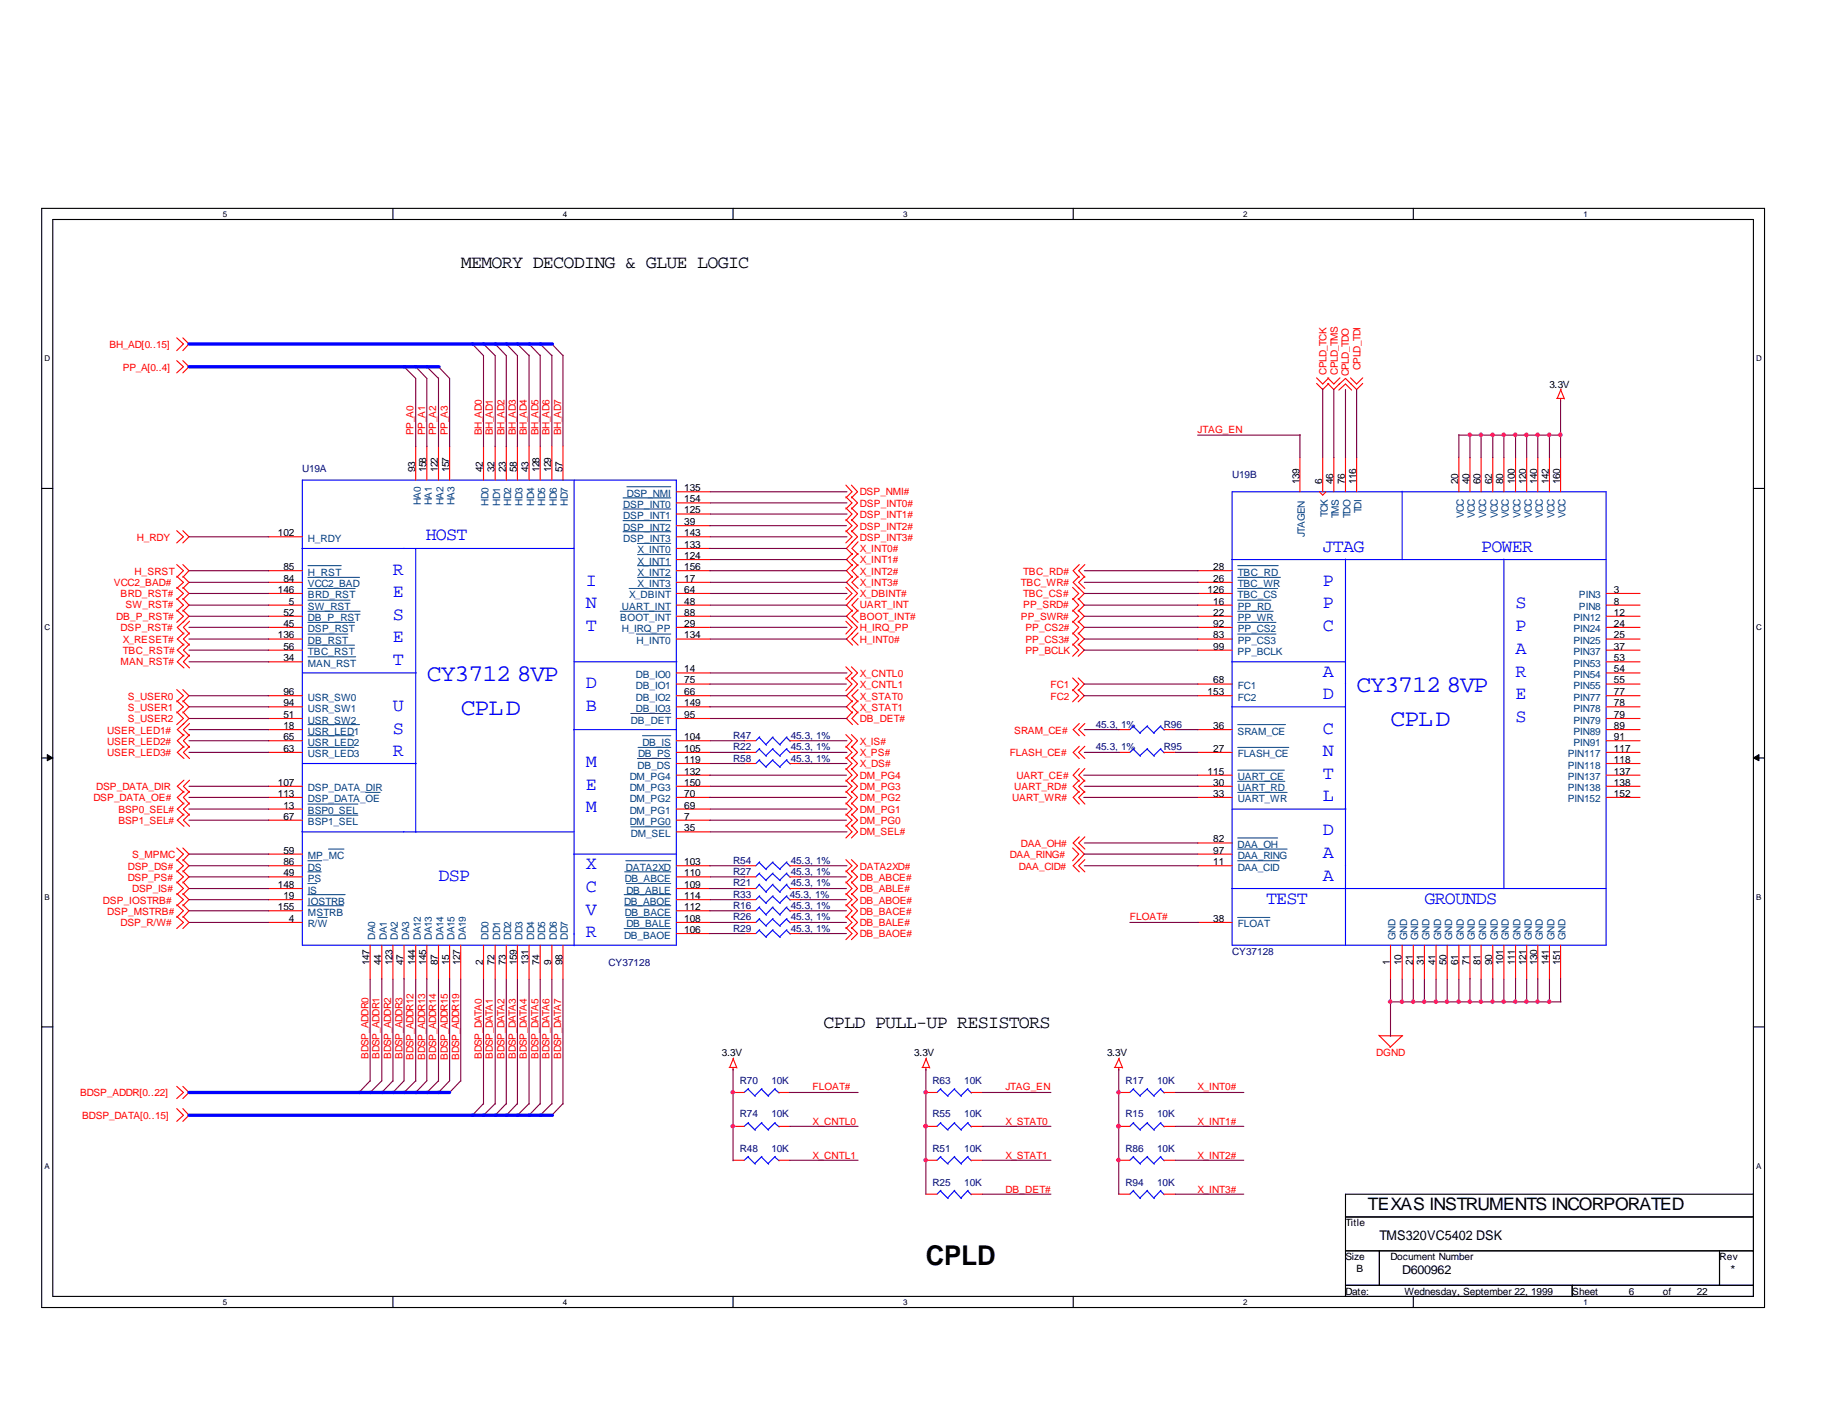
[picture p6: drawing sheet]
<svg xmlns="http://www.w3.org/2000/svg" width="279mm" height="216mm" viewBox="0 0 279 216" stroke-linecap="round" stroke-linejoin="round" font-family="sans-serif">
<g fill="none" stroke="#000" stroke-width=".17">
<path d="M6.3 31.8h262.5v167.4h-262.5zM8 33.4h259.1v164.1h-259.1zM59.9 31.8v1.6M111.7 31.8v1.6M163.5 31.8v1.6M215.3 31.8v1.6M6.3 74.4h1.7M267.1 74.4h1.7M6.3 115.5h1.7M267.1 115.5h1.7M6.3 156.5h1.7M267.1 156.5h1.7"/>
<path d="M59.9 197.5v1.7M111.7 197.5v1.7M163.5 197.5v1.7M205 185.4h62.1M205 190.6h62.1M205 195.8h62.1M210.1 190.6v5.2M215.3 197.5v1.7M239.5 195.8v1.7M262 190.6v5.2M267.1 181.9h-62.1v15.6"/>
</g>
<g fill="#000" stroke="#000" stroke-width=".15">
<path d="M7.2 115l.8 .5-.8 .4z" fill-rule="evenodd"/>
<path d="M267.1 115.5l.9-.5v.9z" fill-rule="evenodd"/>
</g>
<g fill="none" stroke="#f00" stroke-width=".17">
<path d="M26.9 54.9l1 1-1 .9M26.9 51.5l1 .9-1 1M27.9 54.9l.9 1-.9 .9M27.9 51.5l.9 .9-.9 1M200.6 58.4l.9 1 .9-1M200.6 57.6l.9 .9 .9-.9M202.3 58.4l.9 1 .9-1M202.3 57.6l.9 .9 .9-.9M204 59.4l1-.9 .9 .9M205.7 57.6l1 .9 .9-.9M207.6 58.4l-.9 1-1.7-1.7-1 .9M237.7 59.4l.6 1.4"/>
<path d="M237.8 59.3l-.6 1.4M63.3 68v5.2M65 68v5.2M66.8 68v5.2M68.5 68v5.2M73.7 68v5.2M75.4 68v5.2M77.1 68v5.2M78.8 68v5.2M80.6 68v5.2M82.3 68v5.2M84.1 68v5.2"/>
<path d="M85.8 68v5.2M103 74.9h5.2M103 76.6h5.2M103 78.3h5.2M128.9 79.2l.9 .9-.9 .9M128.9 77.4l.9 .9-.9 1M128.9 75.7l.9 .9-.9 1M128.9 73.9l.9 1-.9 1M129.7 79.2l.9 .9-.9 .9M129.7 77.4l.9 .9-.9 1M129.7 75.7l.9 .9-.9 1M129.7 73.9l.9 1-.9 1"/>
<path d="M198 69.7v5.2M201 74.9l.5 .5 .5-.5M201.5 69.7v5.2M203.2 69.7v5.2M205 69.7v5.2M206.7 69.7v5.2M222.2 69.7v5.2M223.9 69.7v5.2M225.6 69.7v5.2M227.4 69.7v5.2M229.1 69.7v5.2M230.9 69.7v5.2"/>
<path d="M232.6 69.7v5.2M234.3 69.7v5.2M236.1 69.7v5.2M237.2 60.7h1.1M237.7 60.7v.4M237.7 69.7v5.2M26.9 91.2l1 1-1 .9M26.9 86l1 1-1 1M26.9 80.9l1 .9-1 .9M26.9 87.8l1 .9-1 1M26.9 93l1 .9-1 .9M26.9 89.5l1 .9-1 1"/>
<path d="M27.9 91.2l.9 1-.9 .9M27.9 86l.9 1-.9 1M27.9 80.9l.9 .9-.9 .9M27.9 87.8l.9 .9-.9 1M27.9 93l.9 .9-.9 .9M27.9 89.5l.9 .9-.9 1M28 96.4l-1 1 1 .9M28 98.1l-1 1 1 .9M28 94.7l-1 .9 1 1M28 99.8l-1 1 1 1M28.9 96.4l-1 1 1 .9M28.9 98.1l-1 1 1 .9"/>
<path d="M28.9 94.7l-1 .9 1 1M28.9 99.8l-1 1 1 1M40.9 81.8h5.2M40.9 88.7h5.2M40.9 92.2h5.2M40.9 93.9h5.2M40.9 95.6h5.2M40.9 97.4h5.2M40.9 87h5.2M40.9 90.4h5.2M40.9 99.1h5.2M103 80.1h5.2"/>
<path d="M103 81.8h5.2M103 83.6h5.2M103 88.7h5.2M103 85.3h5.2M103 92.2h5.2M103 93.9h5.2M103 95.6h5.2M103 97.4h5.2M103 87h5.2M103 90.4h5.2M128.9 80.9l.9 .9-.9 .9M128.9 94.7l.9 .9-.9 1"/>
<path d="M128.9 89.5l.9 .9-.9 1M129.7 80.9l.9 .9-.9 .9M129.9 84.3l-1 1 1 .9M129.9 96.4l-1 1 1 .9M129.9 87.8l-1 .9 1.7 1.7-.9 1M129.9 93l-1 .9 1.7 1.7-.9 1M129.9 86l-1 1 1 1M129.9 91.2l-1 1 1 .9M129.9 82.5l-1 1.1 1 .9M130.7 84.3l-.9 1 .9 .9M130.7 96.4l-.9 1 .9 .9M130.7 87.8l-.9 .9 .9 1"/>
<path d="M130.7 86l-.9 1 .9 1M130.7 93l-.9 .9 .9 .9M130.7 91.2l-.9 1 .9 .9M130.7 82.5l-.9 1.1 .9 .9M163.4 93l.9 .9-.9 .9M163.4 96.4l.9 1-.9 .9M163.4 94.7l.9 .9-.9 1M163.4 89.5l.9 .9-.9 1M163.4 91.2l.9 1-.9 .9M163.4 98.1l.9 1-.9 .9M164.3 93l.9 .9-.9 .9M164.3 96.4l.9 1-.9 .9"/>
<path d="M164.3 94.7l.9 .9-.9 1M164.3 91.2l.9 1-.9 .9M164.3 98.1l.9 1-.9 .9M164.4 87.8l-.9 .9 1.7 1.7-.9 1M164.4 86l-.9 1 .9 1M165.3 87.8l-1 .9 1 1M165.3 86l-1 1 1 1M182.5 88.7h5.2M182.5 92.2h5.2M182.5 93.9h5.2M182.5 95.6h5.2M182.5 97.4h5.2"/>
<path d="M182.5 87h5.2M182.5 90.4h5.2M182.5 99.1h5.2M244.7 92.2h5.2M244.7 93.9h5.2M244.7 95.6h5.2M244.7 97.4h5.2M244.7 90.4h5.2M244.7 99.1h5.2M26.9 108.5l1 1-1 .9M26.9 106.8l1 .9-1 .9M26.9 105.1l1 .9-1 .9"/>
<path d="M27.9 108.5l.9 1-.9 .9M27.9 106.8l.9 .9-.9 .9M27.9 105.1l.9 .9-.9 .9M28 111.9l-1 1 1 1M28 118.9l-1 .9 1 .9M28 113.7l-1 .9 1 1M28 110.2l-1 1 1 .9M28.9 111.9l-1 1 1 1M28.9 118.9l-1 .9 1 .9M28.9 113.7l-1 .9 1 1M28.9 110.2l-1 1 1 .9M40.9 106h5.2"/>
<path d="M40.9 107.7h5.2M40.9 109.5h5.2M40.9 112.9h5.2M40.9 114.6h5.2M40.9 119.8h5.2M40.9 100.8h5.2M40.9 111.2h5.2M103 102.5h5.2M103 104.2h5.2M103 106h5.2M103 107.7h5.2M103 109.5h5.2"/>
<path d="M103 112.9h5.2M103 114.6h5.2M103 116.3h5.2M103 119.8h5.2M103 118.1h5.2M113.4 112.9h1.7M113.4 114.6h1.7M113.4 116.3h1.7M120.3 112.9h1.7M120.3 114.6h1.7M120.3 116.3h1.7M128.9 115.4l.9 .9-.9 1"/>
<path d="M128.9 101.6l.9 .9-.9 1M128.9 103.3l.9 .9-.9 1M128.9 111.9l.9 1-.9 1M128.9 118.9l.9 .9-.9 .9M128.9 113.7l.9 .9-.9 1M128.9 117.1l.9 1-.9 .9M129.7 118.9l.9 .9-.9 .9M129.7 115.4l.9 .9-.9 1M129.7 101.6l.9 .9-.9 1M129.7 103.3l.9 .9-.9 1M129.7 111.9l.9 1-.9 1M129.7 113.7l.9 .9-.9 1"/>
<path d="M129.7 117.1l.9 1-.9 .9M129.9 105.1l-1 .9 1 .9M129.9 108.5l-1 1 1 .9M129.9 106.8l-1 .9 1 .9M130.7 105.1l-.9 .9 .9 .9M130.7 108.5l-.9 1 .9 .9M130.7 106.8l-.9 .9 .9 .9M163.4 103.3l.9 .9-.9 1M163.4 105.1l.9 .9-.9 .9M164.3 103.3l.9 .9-.9 1M164.3 105.1l.9 .9-.9 .9M164.4 117.1l-.9 1 .9 .9"/>
<path d="M164.4 118.9l-.9 .9 .9 .9M164.4 113.7l-.9 .9 .9 1M164.4 110.2l-.9 1 .9 .9M165.3 117.1l-1 1 1 .9M165.3 118.9l-1 .9 1 .9M165.3 113.7l-1 .9 1 1M165.3 110.2l-1 1 1 .9M170.4 114.6h1.7M170.4 111.2h1.7M177.3 114.6h1.8M177.3 111.2h1.8M182.5 104.2h5.2"/>
<path d="M182.5 106h5.2M182.5 114.6h5.2M182.5 119.8h5.2M182.5 111.2h5.2M182.5 118.1h5.2M244.7 102.5h5.2M244.7 104.2h5.2M244.7 106h5.2M244.7 107.7h5.2M244.7 109.5h5.2M244.7 112.9h5.2M244.7 114.6h5.2"/>
<path d="M244.7 116.3h5.2M244.7 119.8h5.2M244.7 100.8h5.2M244.7 111.2h5.2M244.7 118.1h5.2M26.9 136.1l1 1-1 .9M26.9 132.7l1 .9-1 .9M26.9 134.4l1 1-1 .9M26.9 129.2l1 .9-1 1M26.9 137.8l1 1-1 1M26.9 139.6l1 .9-1 1M26.9 131l1 .9-1 .9"/>
<path d="M27.9 136.1l.9 1-.9 .9M27.9 132.7l.9 .9-.9 .9M27.9 134.4l.9 1-.9 .9M27.9 129.2l.9 .9-.9 1M27.9 137.8l.9 1-.9 1M27.9 139.6l.9 .9-.9 1M27.9 131l.9 .9-.9 .9M28 120.6l-1 .9 1 1M28 124l-1 1 1 .9M28 122.3l-1 1 1 .9M28.9 120.6l-1 .9 1 1M28.9 124l-1 1 1 .9"/>
<path d="M28.9 122.3l-1 1 1 .9M40.9 121.5h5.2M40.9 123.3h5.2M40.9 125h5.2M40.9 131.9h5.2M40.9 133.6h5.2M40.9 135.4h5.2M40.9 137.1h5.2M40.9 138.8h5.2M40.9 130.1h5.2M103 121.5h5.2M103 123.3h5.2"/>
<path d="M103 125h5.2M103 126.7h5.2M103 131.9h5.2M103 133.6h5.2M103 135.4h5.2M103 137.1h5.2M103 138.8h5.2M113.4 131.9h1.7M113.4 133.6h1.7M113.4 135.4h1.7M113.4 137.1h1.7M113.4 138.8h1.7"/>
<path d="M120.3 131.9h1.7M120.3 133.6h1.7M120.3 135.4h1.7M120.3 137.1h1.7M120.3 138.8h1.7M128.9 131l.9 .9-.9 .9M128.9 124l.9 1-.9 .9M128.9 139.6l.9 .9-.9 1M128.9 125.7l.9 1-.9 1M128.9 137.8l.9 1-.9 1M128.9 122.3l.9 1-.9 .9M128.9 132.7l.9 .9-.9 .9"/>
<path d="M128.9 120.6l.9 .9-.9 1M128.9 134.4l.9 1-.9 .9M128.9 136.1l.9 1-.9 .9M129.7 131l.9 .9-.9 .9M129.7 124l.9 1-.9 .9M129.7 139.6l.9 .9-.9 1M129.7 125.7l.9 1-.9 1M129.7 137.8l.9 1-.9 1M129.7 122.3l.9 1-.9 .9M129.7 132.7l.9 .9-.9 .9M129.7 120.6l.9 .9-.9 1M129.7 134.4l.9 1-.9 .9"/>
<path d="M129.7 136.1l.9 1-.9 .9M163.4 129.2l.9 .9-.9 1M164.4 127.5l-.9 .9 1.7 1.7-.9 1M164.4 131l-.9 .9 .9 .9M164.4 120.6l-.9 .9 .9 1M165.3 127.5l-1 .9 1 1M165.3 131l-1 .9 1 .9M165.3 120.6l-1 .9 1 1M182.5 121.5h5.2M182.5 131.9h5.2M182.5 130.1h5.2M182.5 128.4h5.2"/>
<path d="M244.7 121.5h5.2M40.9 140.5h5.2M56.4 144v5.2M58.2 144v5.2M59.9 144v5.2M61.6 144v5.2M63.3 144v5.2M65 144v5.2M66.8 144v5.2M68.5 144v5.2M70.2 144v5.2M73.7 144v5.2"/>
<path d="M75.4 144v5.2M77.1 144v5.2M78.8 144v5.2M80.6 144v5.2M82.3 144v5.2M84.1 144v5.2M85.8 144v5.2M103 140.5h5.2M103 142.2h5.2M113.4 140.5h1.7M113.4 142.2h1.7M120.3 140.5h1.7"/>
<path d="M120.3 142.2h1.7M128.9 141.3l.9 .9-.9 1M129.7 141.3l.9 .9-.9 1M182.5 140.5h5.2M210.1 157.7l1.7 1.8M210.1 157.8h3.6M211.8 144v5.2M213.6 157.8l-1.8 1.8M213.6 144v5.2M215.3 144v5.2M217 144v5.2M218.8 144v5.2"/>
<path d="M220.5 144v5.2M222.2 144v5.2M223.9 144v5.2M225.6 144v5.2M227.4 144v5.2M229.1 144v5.2M230.9 144v5.2M232.6 144v5.2M234.3 144v5.2M236.1 144v5.2M237.7 144v5.2M26.9 165.5l1 1-1 .9"/>
<path d="M26.9 168.9l1 1-1 1M27.9 165.5l.9 1-.9 .9M27.9 168.9l.9 1-.9 1M111.1 162.6h1.1M111.7 162.6v.5M111.7 161.3l.6 1.4M111.7 166.5h1.7M111.7 171.6h1.7M111.7 176.8h1.7M111.8 161.2l-.6 1.4M118.6 166.5h1.7M118.6 171.6h1.7"/>
<path d="M118.6 176.8h1.7M140.5 162.6h1.1M141.1 162.6v.5M141.1 161.3l.5 1.4M141.1 166.5h1.6M141.1 171.6h1.6M141.1 176.8h1.6M141.1 161.2l-.6 1.4M147.9 166.5h1.8M147.9 171.6h1.8M147.9 176.8h1.8M169.8 162.6h1.1"/>
<path d="M170.4 162.6v.5M170.4 161.3l.6 1.4M170.4 166.5h1.7M170.4 171.6h1.7M170.4 176.8h1.7M170.5 161.2l-.7 1.4M177.3 166.5h1.8M177.3 171.6h1.8M177.3 176.8h1.8M141.1 181.9h1.6M147.9 181.9h1.8M170.4 181.9h1.7"/>
<path d="M177.3 181.9h1.8"/>
</g>
<g fill="none" stroke="#00f" stroke-width=".17">
<path d="M46.1 73.2h56.9v70.8h-56.9zM87.5 73.2v70.9M187.7 74.9h57v69.1h-57zM213.6 74.8v10.5M46 83.6h41.5M63.3 83.6v43.2M187.6 85.3h57.1M205 85.2v58.8M229.1 85.2v50.2M46.1 102.5h17.3M46.1 116.3h17.3M87.4 111.2h15.6"/>
<path d="M87.5 100.8h15.6M115.7 112.4l1.1 1.1M115.7 114.1l1.1 1.1M115.7 115.8l1.1 1.1M115.7 112.3l-.6 .6M115.7 114l-.6 .6M115.7 115.7l-.6 .6M117.7 112.4l1.2 1.1M117.7 114.1l1.2 1.1M117.7 115.8l1.2 1.1M117.8 112.3l-1.1 1.2M117.8 114l-1.1 1.1"/>
<path d="M117.8 115.7l-1.1 1.1M119.8 112.4l.6 .5M119.8 114.1l.6 .6M119.8 115.8l.6 .6M119.9 112.3l-1.1 1.2M119.9 114l-1.1 1.1M119.9 115.7l-1.1 1.1M172.6 110.7l1.1 1.1M172.6 114.1l1.1 1.1M172.7 110.6l-.6 .6M172.7 114l-.6 .6M174.8 110.7l1.1 1.1"/>
<path d="M174.8 114.1l1.1 1.1M174.8 110.6l-1.1 1.1M174.8 114l-1.1 1.1M176.8 110.7l.6 .6M176.8 114.1l.6 .6M176.9 110.6l-1.1 1.1M176.9 114l-1.1 1.1M187.6 100.8h17.4M187.6 107.7h17.4M46 126.7h41.5M87.4 130.1h15.6M115.7 131.4l1.1 1.1"/>
<path d="M115.7 134.8l1.1 1.2M115.7 136.6l1.1 1.1M115.7 133.1l1.1 1.1M115.7 138.3l1.1 1.1M115.7 131.3l-.6 .6M115.7 134.7l-.6 .7M115.7 136.5l-.6 .6M115.7 133l-.6 .6M115.7 138.2l-.6 .6M115.7 140l-.6 .5M117.7 131.4l1.2 1.1M117.7 134.8l1.2 1.2"/>
<path d="M117.7 136.6l1.2 1.1M117.7 133.1l1.2 1.1M117.7 138.3l1.2 1.1M117.8 131.3l-1.1 1.1M117.8 134.7l-1.1 1.2M117.8 136.5l-1.1 1.1M117.8 133l-1.1 1.1M117.8 138.2l-1.1 1.2M117.8 140l-1.1 1.1M119.8 131.4l.6 .6M119.8 134.8l.6 .7M119.8 136.6l.6 .6"/>
<path d="M119.8 133.1l.6 .6M119.8 138.3l.6 .6M119.9 131.3l-1.1 1.1M119.9 134.7l-1.1 1.2M119.9 136.5l-1.1 1.1M119.9 133l-1.1 1.1M119.9 138.2l-1.1 1.2M119.9 140l-1.1 1.1M187.6 135.4h57.1M187.7 123.3h17.4M115.7 140l1.1 1.1M115.7 141.7l1.1 1.1"/>
<path d="M115.7 141.6l-.6 .6M117.7 140l1.2 1.1M117.7 141.7l1.2 1.1M117.8 141.6l-1.1 1.1M119.8 140l.6 .6M119.8 141.7l.6 .6M119.9 141.6l-1.1 1.1M114 165.9l1.1 1.1M114 176.3l1.1 1.1M114 171.1l1.1 1.1M114 165.9l-.6 .6M114 176.2l-.6 .6"/>
<path d="M114 171l-.6 .6M116 165.9l1.1 1.1M116 176.3l1.1 1.1M116 171.1l1.1 1.1M116.1 165.9l-1.1 1.1M116.1 176.2l-1.1 1.1M116.1 171l-1.1 1.1M118 165.9l.7 .6M118 176.3l.7 .6M118 171.1l.7 .6M118.1 165.9l-1.1 1.1M118.1 176.2l-1.1 1.1"/>
<path d="M118.1 171l-1.1 1.1M143.3 176.3l1.1 1.1M143.3 171.1l1.1 1.1M143.3 165.9l1.1 1.1M143.3 176.2l-.6 .6M143.3 171l-.6 .6M143.3 165.9l-.6 .6M145.4 176.3l1.1 1.1M145.4 171.1l1.1 1.1M145.4 165.9l1.1 1.1M145.5 176.2l-1.1 1.1M145.5 171l-1.1 1.1"/>
<path d="M145.5 165.9l-1.1 1.1M147.4 176.3l.6 .6M147.4 171.1l.6 .6M147.4 165.9l.6 .6M147.5 176.2l-1.1 1.1M147.5 171l-1.1 1.1M147.5 165.9l-1.1 1.1M172.6 165.9l1.1 1.1M172.6 171.1l1.1 1.1M172.6 176.3l1.1 1.1M172.7 165.9l-.6 .6M172.7 171l-.6 .6"/>
<path d="M172.7 176.2l-.6 .6M174.8 165.9l1.1 1.1M174.8 171.1l1.1 1.1M174.8 176.3l1.1 1.1M174.8 165.9l-1.1 1.1M174.8 171l-1.1 1.1M174.8 176.2l-1.1 1.1M176.8 165.9l.6 .6M176.8 171.1l.6 .6M176.8 176.3l.6 .6M176.9 165.9l-1.1 1.1M176.9 171l-1.1 1.1"/>
<path d="M176.9 176.2l-1.1 1.1M143.3 181.4l1.1 1.2M143.3 181.4l-.6 .5M145.4 181.4l1.1 1.2M145.5 181.4l-1.1 1.1M147.4 181.4l.6 .6M147.5 181.4l-1.1 1.1M172.6 181.4l1.1 1.2M172.7 181.4l-.6 .5M174.8 181.4l1.1 1.2M174.8 181.4l-1.1 1.1M176.8 181.4l.6 .6"/>
<path d="M176.9 181.4l-1.1 1.1"/>
</g>
<g fill="none" stroke="#004080" stroke-width=".15">
<path d="M94.9 75.9h7.3M94.9 79.3h7.3M94.9 77.6h7.3M95.5 74.2h6.7M46.9 88h7.9M46.9 93.1h8M46.9 96.6h6.1M46.9 86.2h5.1M46.9 89.7h7.2M46.9 91.4h6.4M46.9 94.8h7.1M46.9 98.3h7.1"/>
<path d="M94.5 93.1h7.7M94.9 81h7.3M95.8 89.7h6.4M96.9 96.6h5.3M97.1 82.8h5.1M97.1 88h5.1M97.1 84.5h5.1M97.1 86.2h5.1M188.6 88h6.5M188.6 93.1h5.4M188.6 96.6h5.8M188.6 86.2h6.1"/>
<path d="M188.6 89.7h6M188.6 91.4h5M188.6 94.8h5.8M46.9 112.1h7M46.9 113.9h7M46.9 100.1h7.3M46.9 110.4h7.9M96.1 108.7h6.1M97.1 115.6h5.1M97.2 113.9h5M97.9 112.1h4.3M188.6 113.9h7.7"/>
<path d="M188.6 110.4h7.2M188.6 117.3h7.1M188.6 119h7.1M46.9 131.1h2.1M46.9 132.8h2M46.9 134.6h1.4M46.9 136.3h5.7M46.9 138h5.4M46.9 124.2h7.6M46.9 122.5h7.6M48.4 139.8h1.5M50 129.4h2.4"/>
<path d="M55.7 120.7h2.2M95.1 136.3h7.1M95.2 132.8h7M95.2 138h7M95.3 131.1h6.9M95.4 134.6h6.8M95.4 139.8h6.8M96.1 126h6.1M188.6 131.1h6.3M188.6 139.8h4.9M188.6 129.4h7.5M188.6 120.7h7.5"/>
<path d="M188.6 127.7h6M95.1 141.5h7.1"/>
</g>
<g fill="none" stroke="#800040" stroke-width=".17">
<path d="M61.5 55.8l1.8 1.9v10.4M63.2 55.8l1.8 1.9v10.4M64.9 55.8l1.9 1.9M66.7 55.8l1.8 1.9v10.4M66.8 57.6v10.4M71.9 52.3l1.8 1.9v13.9M73.6 52.3l1.8 1.9v13.9M75.4 52.3l1.7 1.9v13.9M77 52.3l1.8 1.9v13.9M78.7 52.3l1.9 1.9M80.5 52.3l1.8 1.9M80.6 54.1v13.9"/>
<path d="M82.2 52.3l1.9 1.9M82.3 54.1v13.9M84 52.3l1.8 1.9M84.1 54.1v13.9M85.8 54.1v13.9M201.5 59.3v10.4M203.2 59.4v10.4M205 59.4v10.4M206.7 59.4v10.4M108.2 76.6h20.8M108.2 74.9h20.8M108.2 78.3h20.8"/>
<path d="M182.5 66.3h15.6M198 66.2v3.5M222.2 66.2v3.5M222.2 66.3h15.6M223.9 66.3v3.5M225.6 66.2v3.5M227.4 66.3v3.5M229.1 66.2v3.5M230.9 66.3v3.5M232.6 66.2v3.5M234.3 66.3v3.5M236.1 66.2v3.5"/>
<path d="M237.7 61v8.7M28.8 87h12.2M28.8 88.7h12.2M28.8 90.4h12.2M28.8 92.2h12.2M28.8 93.9h12.2M28.8 95.6h12.2M28.8 97.4h12.2M28.8 81.8h12.2M28.8 99.1h12.2M108.1 87h20.8M108.1 83.6h20.8"/>
<path d="M108.1 80.1h20.8M108.2 88.7h20.8M108.2 90.4h20.8M108.2 92.2h20.8M108.2 93.9h20.8M108.2 95.6h20.8M108.2 97.4h20.8M108.2 81.8h20.8M108.2 85.3h20.8M165.1 99.1h17.4M165.2 87h17.3M165.2 88.7h17.3"/>
<path d="M165.2 90.4h17.3M165.2 92.2h17.3M165.2 93.9h17.3M165.2 95.6h17.3M165.2 97.4h17.3M28.8 111.2h12.2M28.8 114.6h12.2M28.8 100.8h12.2M28.8 107.7h12.2M28.8 119.8h12.2M28.8 112.9h12.2M28.8 106h12.2"/>
<path d="M28.8 109.5h12.2M108.1 104.2h20.8M108.1 118.1h20.8M108.1 107.7h20.8M108.2 114.6h5.3M108.2 116.3h5.3M108.2 102.5h20.8M108.2 119.8h20.8M108.2 112.9h5.3M108.2 106h20.8M108.2 109.5h20.8M122 114.6h7"/>
<path d="M122 116.3h7M122 112.9h7M165.1 118.1h17.4M165.1 106h17.4M165.2 111.2h5.3M165.2 114.6h5.3M165.2 104.2h17.3M165.2 119.8h17.3M179 114.6h3.5M179.1 111.2h3.4M28.8 123.3h12.2M28.8 125h12.2"/>
<path d="M28.8 135.4h12.2M28.8 130.1h12.2M28.8 138.8h12.2M28.8 137.1h12.2M28.8 121.5h12.2M28.8 131.9h12.2M28.8 133.6h12.2M108.1 125h20.8M108.1 135.4h5.3M108.1 138.8h5.3M108.1 121.5h20.8M108.1 131.9h5.3"/>
<path d="M108.2 123.3h20.8M108.2 137.1h5.3M108.2 126.7h20.8M108.2 133.6h5.3M121.9 135.4h7M121.9 138.8h7M121.9 137.1h7M121.9 133.6h7M122 131.9h7M165.1 130.1h17.4M165.1 121.5h17.4M165.2 131.9h17.3"/>
<path d="M165.2 128.4h17.3M28.8 140.5h12.2M56.4 149.2v15.6M58.2 149.1v15.6l-1.9 1.8M59.9 149.2v15.6M61.6 149.1v15.6l-1.8 1.8M63.3 149.2v15.6M65 149.1v15.6l-1.8 1.8M66.8 149.2v15.6M68.5 149.1v15.6l-1.8 1.8M70.2 149.2v15.6M73.7 149.2v19"/>
<path d="M75.4 149.2v19M77.1 149.2v19M78.8 149.2v19M80.6 149.2v19M82.3 149.2v19M84.1 149.2v19M85.8 149.2v19M108.1 142.2h5.3M108.2 140.5h5.3M121.9 140.5h7M121.9 142.2h7M172.1 140.5h10.4"/>
<path d="M211.8 152.7h26M211.8 149.2v8.7M213.6 149.2v3.5M215.3 149.2v3.5M217 149.2v3.5M218.8 149.2v3.5M220.5 149.2v3.5M222.2 149.2v3.5M223.9 149.1v3.6M225.6 149.2v3.5M227.4 149.1v3.6M229.1 149.2v3.5"/>
<path d="M230.9 149.1v3.6M232.6 149.2v3.5M234.3 149.1v3.6M236.1 149.2v3.5M237.7 149.1v3.6M56.4 164.7l-1.8 1.8M59.9 164.7l-1.8 1.8M63.3 164.7l-1.8 1.8M66.8 164.7l-1.9 1.8M70.2 164.7l-1.8 1.8M73.7 168.1l-1.8 1.9M75.4 168.1l-1.8 1.9"/>
<path d="M77.1 168.1l-1.7 1.9M78.8 168.1l-1.8 1.9M80.6 168.1l-1.9 1.9M82.3 168.1l-1.8 1.9M84.1 168.1l-1.9 1.9M85.8 168.1l-1.8 1.9M111.7 162.9v14M120.3 166.5h10.4M120.3 171.6h10.4M120.3 176.8h10.4M141.1 162.9v19M149.7 166.5h10.4"/>
<path d="M149.7 171.6h10.4M149.7 176.8h10.4M170.4 162.9v19M179.1 166.5h10.4M179.1 171.6h10.4M179.1 176.8h10.4M149.7 181.9h10.4M179.1 181.9h10.4"/>
</g>
<path d="M28.8 55.9h38.1M28.8 52.4h55.4M28.8 169.9h55.4M28.8 166.5h39.7" fill="none" stroke="#00f" stroke-width=".51"/>
<g fill="#f0f" stroke="#f0f" stroke-width=".17">
<circle cx="213.6" cy="152.6" r=".29"/>
<circle cx="211.8" cy="152.6" r=".29"/>
<circle cx="215.3" cy="152.6" r=".29"/>
<circle cx="217" cy="152.6" r=".29"/>
<circle cx="218.7" cy="152.6" r=".29"/>
<circle cx="220.4" cy="152.6" r=".29"/>
<circle cx="222.2" cy="152.6" r=".29"/>
<circle cx="223.9" cy="152.6" r=".29"/>
<circle cx="225.6" cy="152.6" r=".29"/>
<circle cx="227.4" cy="152.6" r=".29"/>
<circle cx="229.1" cy="152.6" r=".29"/>
<circle cx="230.8" cy="152.6" r=".29"/>
<circle cx="232.5" cy="152.6" r=".29"/>
<circle cx="234.2" cy="152.6" r=".29"/>
<circle cx="236" cy="152.6" r=".29"/>
<circle cx="227.4" cy="66.2" r=".29"/>
<circle cx="141" cy="176.7" r=".29"/>
<circle cx="141" cy="171.6" r=".29"/>
<circle cx="234.2" cy="66.2" r=".29"/>
<circle cx="141" cy="166.4" r=".29"/>
<circle cx="170.4" cy="171.6" r=".29"/>
<circle cx="170.4" cy="166.4" r=".29"/>
<circle cx="111.6" cy="171.6" r=".29"/>
<circle cx="111.6" cy="166.4" r=".29"/>
<circle cx="223.9" cy="66.2" r=".29"/>
<circle cx="232.5" cy="66.2" r=".29"/>
<circle cx="236" cy="66.2" r=".29"/>
<circle cx="229.1" cy="66.2" r=".29"/>
<circle cx="170.4" cy="176.7" r=".29"/>
<circle cx="230.8" cy="66.2" r=".29"/>
<circle cx="237.7" cy="66.2" r=".29"/>
<circle cx="225.6" cy="66.2" r=".29"/>
</g>
<text font-size="4.1" x="141.1" y="192.7">CPLD</text>
<g font-size="3.6" fill="#00f">
<text x="65" y="103.7">CY3712</text>
<text x="78.7" y="103.7">8VP</text>
<text x="206.7" y="105.4">CY3712</text>
<text x="220.4" y="105.4">8VP</text>
<text x="70.2" y="108.9">CPLD</text>
<text x="211.8" y="110.6">CPLD</text>
</g>
<g font-size="2.8">
<text x="70.2" y="40.9">MEMORY DECODING &amp; GLUE LOGIC</text>
<text x="125.5" y="156.6">CPLD PULL-UP RESISTORS</text>
</g>
<g font-size="2.8" fill="#00f">
<text x="64.9" y="82.2">HOST</text>
<text x="59.9" y="87.5">R</text>
<text x="89.2" y="89.2">I</text>
<text x="201.5" y="84.1">JTAG</text>
<text x="201.5" y="89.2">P</text>
<text x="225.6" y="84.1">POWER</text>
<text x="59.9" y="94.5">S</text>
<text x="59.9" y="91">E</text>
<text x="89.2" y="92.7">N</text>
<text x="201.5" y="92.7">P</text>
<text x="230.9" y="92.7">S</text>
<text x="59.9" y="101.3">T</text>
<text x="59.9" y="97.9">E</text>
<text x="89.2" y="96.2">T</text>
<text x="201.5" y="96.2">C</text>
<text x="230.9" y="96.2">P</text>
<text x="230.9" y="99.7">A</text>
<text x="89.2" y="104.8">D</text>
<text x="201.5" y="103.1">A</text>
<text x="201.5" y="106.5">D</text>
<text x="230.9" y="106.5">E</text>
<text x="230.9" y="103.1">R</text>
<text x="59.9" y="108.3">U</text>
<text x="59.9" y="111.8">S</text>
<text x="89.2" y="108.3">B</text>
<text x="201.5" y="111.8">C</text>
<text x="230.9" y="110">S</text>
<text x="59.9" y="115.1">R</text>
<text x="89.2" y="116.9">M</text>
<text x="201.5" y="115.1">N</text>
<text x="201.5" y="118.6">T</text>
<text x="89.2" y="123.8">M</text>
<text x="89.2" y="120.4">E</text>
<text x="201.5" y="122.1">L</text>
<text x="201.5" y="127.3">D</text>
<text x="201.5" y="130.7">A</text>
<text x="66.8" y="134.2">DSP</text>
<text x="89.2" y="132.4">X</text>
<text x="89.2" y="135.9">C</text>
<text x="192.9" y="137.7">TEST</text>
<text x="201.5" y="134.2">A</text>
<text x="217" y="137.7">GROUNDS</text>
<text x="89.2" y="139.4">V</text>
<text x="89.2" y="142.8">R</text>
</g>
<text font-size="2.6" x="208.4" y="184.3">TEXAS INSTRUMENTS INCORPORATED</text>
<text font-size="2" x="210.1" y="189">TMS320VC5402 DSK</text>
<g font-size="1.9">
<text x="213.6" y="194.1">D600962</text>
<text x="263.7" y="194.1">*</text>
</g>
<g font-size="1.5" fill="#f00">
<text x="16.7" y="53">BH_AD[0..15]</text>
<text x="18.7" y="56.5">PP_A[0..4]</text>
<text x="202.1" y="57.1" transform="rotate(-90 202.1 57.1)">CPLD_TCK</text>
<text x="203.8" y="57.1" transform="rotate(-90 203.8 57.1)">CPLD_TMS</text>
<text x="205.5" y="57.3" transform="rotate(-90 205.5 57.3)">CPLD_TDO</text>
<text x="207.3" y="56.4" transform="rotate(-90 207.3 56.4)">CPLD_TDI</text>
<text x="182.5" y="66">JTAG_EN</text>
<text x="63" y="66.3" transform="rotate(-90 63 66.3)">PP_A0</text>
<text x="64.8" y="66.3" transform="rotate(-90 64.8 66.3)">PP_A1</text>
<text x="66.5" y="66.3" transform="rotate(-90 66.5 66.3)">PP_A2</text>
<text x="68.2" y="66.3" transform="rotate(-90 68.2 66.3)">PP_A3</text>
<text x="73.4" y="66.3" transform="rotate(-90 73.4 66.3)">BH_AD0</text>
<text x="75.1" y="66.3" transform="rotate(-90 75.1 66.3)">BH_AD1</text>
<text x="76.9" y="66.3" transform="rotate(-90 76.9 66.3)">BH_AD2</text>
<text x="78.6" y="66.3" transform="rotate(-90 78.6 66.3)">BH_AD3</text>
<text x="80.3" y="66.3" transform="rotate(-90 80.3 66.3)">BH_AD4</text>
<text x="82" y="66.3" transform="rotate(-90 82 66.3)">BH_AD5</text>
<text x="83.7" y="66.3" transform="rotate(-90 83.7 66.3)">BH_AD6</text>
<text x="85.5" y="66.3" transform="rotate(-90 85.5 66.3)">BH_AD7</text>
<text x="131" y="77.2">DSP_INT0#</text>
<text x="131" y="75.4">DSP_NMI#</text>
<text x="20.8" y="82.4">H_RDY</text>
<text x="131" y="82.4">DSP_INT3#</text>
<text x="131" y="80.7">DSP_INT2#</text>
<text x="131" y="78.9">DSP_INT1#</text>
<text x="17.4" y="89.3">VCC2_BAD#</text>
<text x="20.5" y="87.5">H_SRST</text>
<text x="131" y="85.9">X_INT1#</text>
<text x="131" y="89.3">X_INT3#</text>
<text x="131" y="87.5">X_INT2#</text>
<text x="131" y="84.1">X_INT0#</text>
<text x="155.5" y="89.3">TBC_WR#</text>
<text x="155.9" y="87.5">TBC_RD#</text>
<text x="17.7" y="94.5">DB_P_RST#</text>
<text x="18.4" y="91">BRD_RST#</text>
<text x="19.1" y="92.7">SW_RST#</text>
<text x="131" y="91">X_DBINT#</text>
<text x="131" y="94.5">BOOT_INT#</text>
<text x="131" y="92.7">UART_INT</text>
<text x="155.5" y="94.5">PP_SWR#</text>
<text x="155.9" y="91">TBC_CS#</text>
<text x="155.9" y="92.7">PP_SRD#</text>
<text x="18.4" y="96.2">DSP_RST#</text>
<text x="18.4" y="101.3">MAN_RST#</text>
<text x="18.7" y="98">X_RESET#</text>
<text x="18.7" y="99.7">TBC_RST#</text>
<text x="131" y="98">H_INT0#</text>
<text x="131" y="96.2">H_IRQ_PP</text>
<text x="156.2" y="98">PP_CS3#</text>
<text x="156.2" y="96.2">PP_CS2#</text>
<text x="156.2" y="99.7">PP_BCLK</text>
<text x="19.5" y="106.6">S_USER0</text>
<text x="131" y="106.6">X_STAT0</text>
<text x="131" y="103.1">X_CNTL0</text>
<text x="131" y="104.8">X_CNTL1</text>
<text x="160" y="104.8">FC1</text>
<text x="160" y="106.6">FC2</text>
<text x="16.3" y="113.5">USER_LED2#</text>
<text x="16.3" y="111.8">USER_LED1#</text>
<text x="19.5" y="110">S_USER2</text>
<text x="19.5" y="108.3">S_USER1</text>
<text x="131" y="113.5">X_IS#</text>
<text x="131" y="110">DB_DET#</text>
<text x="131" y="108.3">X_STAT1</text>
<text x="154.5" y="111.8">SRAM_CE#</text>
<text x="16.3" y="115.2">USER_LED3#</text>
<text x="131" y="116.9">X_DS#</text>
<text x="131" y="115.2">X_PS#</text>
<text x="131" y="118.6">DM_PG4</text>
<text x="153.8" y="115.2">FLASH_CE#</text>
<text x="154.9" y="118.6">UART_CE#</text>
<text x="14.2" y="122.1">DSP_DATA_OE#</text>
<text x="14.6" y="120.4">DSP_DATA_DIR</text>
<text x="18" y="125.6">BSP1_SEL#</text>
<text x="18" y="123.9">BSP0_SEL#</text>
<text x="131" y="123.9">DM_PG1</text>
<text x="131" y="125.6">DM_PG0</text>
<text x="131" y="122.1">DM_PG2</text>
<text x="131" y="120.4">DM_PG3</text>
<text x="154.2" y="122.1">UART_WR#</text>
<text x="154.5" y="120.4">UART_RD#</text>
<text x="20.2" y="130.7">S_MPMC</text>
<text x="131" y="127.3">DM_SEL#</text>
<text x="153.8" y="130.7">DAA_RING#</text>
<text x="155.5" y="129">DAA_OH#</text>
<text x="15.7" y="137.7">DSP_IOSTRB#</text>
<text x="19.5" y="134.2">DSP_PS#</text>
<text x="19.5" y="132.5">DSP_DS#</text>
<text x="20.2" y="135.9">DSP_IS#</text>
<text x="131" y="132.5">DATA2XD#</text>
<text x="131" y="134.2">DB_ABCE#</text>
<text x="131" y="135.9">DB_ABLE#</text>
<text x="131" y="137.7">DB_ABOE#</text>
<text x="155.2" y="132.5">DAA_CID#</text>
<text x="16.3" y="139.4">DSP_MSTRB#</text>
<text x="18.4" y="141.1">DSP_R/W#</text>
<text x="131" y="139.4">DB_BACE#</text>
<text x="131" y="141.1">DB_BALE#</text>
<text x="131" y="142.8">DB_BAOE#</text>
<text x="172.1" y="140.2">FLOAT#</text>
<text x="56.1" y="161.3" transform="rotate(-90 56.1 161.3)">BDSP_ADDR0</text>
<text x="57.8" y="161.3" transform="rotate(-90 57.8 161.3)">BDSP_ADDR1</text>
<text x="59.6" y="161.3" transform="rotate(-90 59.6 161.3)">BDSP_ADDR2</text>
<text x="61.3" y="161.3" transform="rotate(-90 61.3 161.3)">BDSP_ADDR3</text>
<text x="63" y="161.5" transform="rotate(-90 63 161.5)">BDSP_ADDR12</text>
<text x="64.8" y="161.5" transform="rotate(-90 64.8 161.5)">BDSP_ADDR13</text>
<text x="66.5" y="161.5" transform="rotate(-90 66.5 161.5)">BDSP_ADDR14</text>
<text x="68.2" y="161.5" transform="rotate(-90 68.2 161.5)">BDSP_ADDR15</text>
<text x="69.9" y="161.5" transform="rotate(-90 69.9 161.5)">BDSP_ADDR19</text>
<text x="73.4" y="161.3" transform="rotate(-90 73.4 161.3)">BDSP_DATA0</text>
<text x="75.1" y="161.3" transform="rotate(-90 75.1 161.3)">BDSP_DATA1</text>
<text x="76.9" y="161.3" transform="rotate(-90 76.9 161.3)">BDSP_DATA2</text>
<text x="78.6" y="161.3" transform="rotate(-90 78.6 161.3)">BDSP_DATA3</text>
<text x="80.3" y="161.3" transform="rotate(-90 80.3 161.3)">BDSP_DATA4</text>
<text x="82" y="161.3" transform="rotate(-90 82 161.3)">BDSP_DATA5</text>
<text x="83.7" y="161.3" transform="rotate(-90 83.7 161.3)">BDSP_DATA6</text>
<text x="85.5" y="161.3" transform="rotate(-90 85.5 161.3)">BDSP_DATA7</text>
<text x="209.6" y="161">DGND</text>
<text x="12.2" y="167">BDSP_ADDR[0..22]</text>
<text x="123.8" y="166.1">FLOAT#</text>
<text x="153.2" y="166.1">JTAG_EN</text>
<text x="182.5" y="166.1">X_INT0#</text>
<text x="12.5" y="170.4">BDSP_DATA[0..15]</text>
<text x="123.8" y="171.4">X_CNTL0</text>
<text x="153.2" y="171.4">X_STAT0</text>
<text x="182.5" y="171.4">X_INT1#</text>
<text x="123.8" y="176.5">X_CNTL1</text>
<text x="153.2" y="176.5">X_STAT1</text>
<text x="182.5" y="176.5">X_INT2#</text>
<text x="153.2" y="181.7">DB_DET#</text>
<text x="182.5" y="181.7">X_INT3#</text>
</g>
<g font-size="1.5">
<text x="236.1" y="59.1">3.3V</text>
<text x="63.2" y="72" transform="rotate(-90 63.2 72)">93</text>
<text x="64.9" y="72" transform="rotate(-90 64.9 72)">158</text>
<text x="66.7" y="72" transform="rotate(-90 66.7 72)">122</text>
<text x="68.4" y="72" transform="rotate(-90 68.4 72)">157</text>
<text x="73.6" y="72" transform="rotate(-90 73.6 72)">42</text>
<text x="75.4" y="72" transform="rotate(-90 75.4 72)">32</text>
<text x="77" y="72" transform="rotate(-90 77 72)">23</text>
<text x="78.7" y="72" transform="rotate(-90 78.7 72)">58</text>
<text x="80.5" y="72" transform="rotate(-90 80.5 72)">43</text>
<text x="82.2" y="72" transform="rotate(-90 82.2 72)">128</text>
<text x="84" y="72" transform="rotate(-90 84 72)">129</text>
<text x="85.7" y="72" transform="rotate(-90 85.7 72)">57</text>
<text x="104.2" y="74.8">135</text>
<text x="104.2" y="76.5">154</text>
<text x="198" y="73.7" transform="rotate(-90 198 73.7)">139</text>
<text x="201.4" y="73.7" transform="rotate(-90 201.4 73.7)">6</text>
<text x="203.1" y="73.7" transform="rotate(-90 203.1 73.7)">46</text>
<text x="204.9" y="73.7" transform="rotate(-90 204.9 73.7)">76</text>
<text x="206.6" y="73.7" transform="rotate(-90 206.6 73.7)">116</text>
<text x="222.2" y="73.7" transform="rotate(-90 222.2 73.7)">20</text>
<text x="223.9" y="73.7" transform="rotate(-90 223.9 73.7)">40</text>
<text x="225.6" y="73.7" transform="rotate(-90 225.6 73.7)">60</text>
<text x="227.3" y="73.7" transform="rotate(-90 227.3 73.7)">62</text>
<text x="229" y="73.7" transform="rotate(-90 229 73.7)">80</text>
<text x="230.8" y="73.7" transform="rotate(-90 230.8 73.7)">100</text>
<text x="232.5" y="73.7" transform="rotate(-90 232.5 73.7)">120</text>
<text x="234.2" y="73.7" transform="rotate(-90 234.2 73.7)">140</text>
<text x="236" y="73.7" transform="rotate(-90 236 73.7)">142</text>
<text x="237.7" y="73.7" transform="rotate(-90 237.7 73.7)">160</text>
<text x="42.3" y="81.7">102</text>
<text x="104.2" y="80">39</text>
<text x="104.2" y="81.7">143</text>
<text x="104.2" y="83.5">133</text>
<text x="104.2" y="78.2">125</text>
<text x="43.2" y="86.9">85</text>
<text x="43.2" y="88.6">84</text>
<text x="104.2" y="88.6">17</text>
<text x="104.2" y="85.2">124</text>
<text x="104.2" y="86.9">156</text>
<text x="184.8" y="88.6">26</text>
<text x="184.8" y="86.9">28</text>
<text x="42.3" y="90.3">146</text>
<text x="43.2" y="95.5">45</text>
<text x="43.2" y="93.8">52</text>
<text x="44" y="92.1">5</text>
<text x="104.2" y="92.1">48</text>
<text x="104.2" y="93.8">88</text>
<text x="104.2" y="95.5">29</text>
<text x="104.2" y="90.3">64</text>
<text x="184" y="90.3">126</text>
<text x="184.8" y="95.5">92</text>
<text x="184.8" y="93.8">22</text>
<text x="184.8" y="92.1">16</text>
<text x="245.9" y="90.3">3</text>
<text x="245.9" y="92.1">8</text>
<text x="245.9" y="93.8">12</text>
<text x="245.9" y="95.5">24</text>
<text x="42.3" y="97.3">136</text>
<text x="43.2" y="99">56</text>
<text x="43.2" y="100.8">34</text>
<text x="104.2" y="97.3">134</text>
<text x="184.8" y="97.3">83</text>
<text x="184.8" y="99">99</text>
<text x="245.9" y="100.8">53</text>
<text x="245.9" y="99">37</text>
<text x="245.9" y="97.3">25</text>
<text x="43.2" y="105.9">96</text>
<text x="43.2" y="107.6">94</text>
<text x="104.2" y="102.4">14</text>
<text x="104.2" y="104.1">75</text>
<text x="104.2" y="105.9">66</text>
<text x="104.2" y="107.6">149</text>
<text x="184" y="105.9">153</text>
<text x="184.8" y="104.1">68</text>
<text x="245.9" y="102.4">54</text>
<text x="245.9" y="104.1">55</text>
<text x="245.9" y="105.9">77</text>
<text x="245.9" y="107.6">78</text>
<text x="43.2" y="111.1">18</text>
<text x="43.2" y="112.8">65</text>
<text x="43.2" y="109.4">51</text>
<text x="104.2" y="109.4">95</text>
<text x="104.2" y="112.8">104</text>
<text x="184.8" y="111.1">36</text>
<text x="245.9" y="109.4">79</text>
<text x="245.9" y="111.1">89</text>
<text x="245.9" y="112.8">91</text>
<text x="42.3" y="119.7">107</text>
<text x="43.2" y="114.6">63</text>
<text x="104.2" y="114.6">105</text>
<text x="104.2" y="116.2">119</text>
<text x="104.2" y="119.7">150</text>
<text x="104.2" y="118">132</text>
<text x="184" y="118">115</text>
<text x="184.8" y="119.7">30</text>
<text x="184.8" y="114.6">27</text>
<text x="245.9" y="114.6">117</text>
<text x="245.9" y="116.2">118</text>
<text x="245.9" y="118">137</text>
<text x="245.9" y="119.7">138</text>
<text x="42.3" y="121.4">113</text>
<text x="43.2" y="124.9">67</text>
<text x="43.2" y="123.2">13</text>
<text x="104.2" y="121.4">70</text>
<text x="104.2" y="123.2">69</text>
<text x="104.2" y="124.9">7</text>
<text x="184.8" y="121.4">33</text>
<text x="245.9" y="121.4">152</text>
<text x="43.2" y="130">59</text>
<text x="43.2" y="131.8">86</text>
<text x="104.2" y="126.7">35</text>
<text x="104.2" y="131.8">103</text>
<text x="184.8" y="128.4">82</text>
<text x="184.8" y="130">97</text>
<text x="184.8" y="131.8">11</text>
<text x="42.3" y="135.3">148</text>
<text x="43.2" y="133.5">49</text>
<text x="43.2" y="137">19</text>
<text x="104.2" y="133.5">110</text>
<text x="104.2" y="135.3">109</text>
<text x="104.2" y="137">114</text>
<text x="42.3" y="138.7">155</text>
<text x="44" y="140.5">4</text>
<text x="104.2" y="138.7">112</text>
<text x="104.2" y="140.5">108</text>
<text x="104.2" y="142.2">106</text>
<text x="184.8" y="140.5">38</text>
<text x="56.3" y="147.1" transform="rotate(-90 56.3 147.1)">147</text>
<text x="58.1" y="147.1" transform="rotate(-90 58.1 147.1)">44</text>
<text x="59.8" y="147.1" transform="rotate(-90 59.8 147.1)">123</text>
<text x="61.5" y="147.1" transform="rotate(-90 61.5 147.1)">47</text>
<text x="63.2" y="147.1" transform="rotate(-90 63.2 147.1)">144</text>
<text x="64.9" y="147.1" transform="rotate(-90 64.9 147.1)">145</text>
<text x="66.7" y="147.1" transform="rotate(-90 66.7 147.1)">87</text>
<text x="68.4" y="147.1" transform="rotate(-90 68.4 147.1)">15</text>
<text x="70.1" y="147.1" transform="rotate(-90 70.1 147.1)">127</text>
<text x="73.6" y="147.1" transform="rotate(-90 73.6 147.1)">2</text>
<text x="75.4" y="147.1" transform="rotate(-90 75.4 147.1)">72</text>
<text x="77" y="147.1" transform="rotate(-90 77 147.1)">73</text>
<text x="78.7" y="147.1" transform="rotate(-90 78.7 147.1)">159</text>
<text x="80.5" y="147.1" transform="rotate(-90 80.5 147.1)">131</text>
<text x="82.2" y="147.1" transform="rotate(-90 82.2 147.1)">74</text>
<text x="84" y="147.1" transform="rotate(-90 84 147.1)">9</text>
<text x="85.7" y="147.1" transform="rotate(-90 85.7 147.1)">98</text>
<text x="211.8" y="147.1" transform="rotate(-90 211.8 147.1)">1</text>
<text x="213.5" y="147.1" transform="rotate(-90 213.5 147.1)">10</text>
<text x="215.2" y="147.1" transform="rotate(-90 215.2 147.1)">21</text>
<text x="216.9" y="147.1" transform="rotate(-90 216.9 147.1)">31</text>
<text x="218.7" y="147.1" transform="rotate(-90 218.7 147.1)">41</text>
<text x="220.4" y="147.1" transform="rotate(-90 220.4 147.1)">50</text>
<text x="222.2" y="147.1" transform="rotate(-90 222.2 147.1)">61</text>
<text x="223.9" y="147.1" transform="rotate(-90 223.9 147.1)">71</text>
<text x="225.6" y="147.1" transform="rotate(-90 225.6 147.1)">81</text>
<text x="227.3" y="147.1" transform="rotate(-90 227.3 147.1)">90</text>
<text x="229" y="147.1" transform="rotate(-90 229 147.1)">101</text>
<text x="230.8" y="147.1" transform="rotate(-90 230.8 147.1)">111</text>
<text x="232.5" y="147.1" transform="rotate(-90 232.5 147.1)">121</text>
<text x="234.2" y="147.1" transform="rotate(-90 234.2 147.1)">130</text>
<text x="236" y="147.1" transform="rotate(-90 236 147.1)">141</text>
<text x="237.7" y="147.1" transform="rotate(-90 237.7 147.1)">151</text>
<text x="110" y="161">3.3V</text>
<text x="139.3" y="161">3.3V</text>
<text x="168.7" y="161">3.3V</text>
<text x="205" y="186.9">Title</text>
<text x="205" y="197.3">Date:</text>
<text x="205" y="192">Size</text>
<text x="206.7" y="193.8">B</text>
<text x="211.8" y="192">Document Number</text>
<text x="214" y="197.3">Wednesday, September 22, 1999</text>
<text x="239.5" y="197.3">Sheet</text>
<text x="248.2" y="197.3">6</text>
<text x="253.3" y="197.3">of</text>
<text x="258.5" y="197.3">22</text>
<text x="262" y="192">Rev</text>
</g>
<g font-size="1.5" fill="#000080">
<text x="46.1" y="71.9">U19A</text>
<text x="187.7" y="72.9">U19B</text>
<text x="111.7" y="112.6">R47</text>
<text x="120.5" y="112.6">45.3, 1%</text>
<text x="167" y="110.9">45.3, 1%</text>
<text x="177.3" y="110.9">R96</text>
<text x="111.7" y="114.3">R22</text>
<text x="111.7" y="116.1">R58</text>
<text x="120.5" y="114.3">45.3, 1%</text>
<text x="120.5" y="116.1">45.3, 1%</text>
<text x="167" y="114.3">45.3, 1%</text>
<text x="177.3" y="114.3">R95</text>
<text x="111.7" y="131.6">R54</text>
<text x="120.5" y="131.6">45.3, 1%</text>
<text x="111.7" y="135">R21</text>
<text x="111.7" y="136.8">R33</text>
<text x="111.7" y="133.3">R27</text>
<text x="120.3" y="136.8">45.3, 1%</text>
<text x="120.5" y="135">45.3, 1%</text>
<text x="120.5" y="133.3">45.3, 1%</text>
<text x="111.7" y="138.5">R16</text>
<text x="111.7" y="140.2">R26</text>
<text x="111.7" y="142">R29</text>
<text x="120.5" y="138.5">45.3, 1%</text>
<text x="120.5" y="140.2">45.3, 1%</text>
<text x="120.5" y="142">45.3, 1%</text>
<text x="92.7" y="147.2">CY37128</text>
<text x="187.7" y="145.5">CY37128</text>
<text x="112.7" y="165.1">R70</text>
<text x="117.5" y="165.1">10K</text>
<text x="142.1" y="165.1">R63</text>
<text x="146.9" y="165.1">10K</text>
<text x="171.4" y="165.1">R17</text>
<text x="176.3" y="165.1">10K</text>
<text x="112.7" y="170.3">R74</text>
<text x="117.5" y="170.3">10K</text>
<text x="142.1" y="170.3">R55</text>
<text x="146.9" y="170.3">10K</text>
<text x="171.4" y="170.3">R15</text>
<text x="176.3" y="170.3">10K</text>
<text x="112.7" y="175.5">R48</text>
<text x="117.5" y="175.5">10K</text>
<text x="142.1" y="175.5">R51</text>
<text x="146.9" y="175.5">10K</text>
<text x="171.4" y="175.5">R86</text>
<text x="176.3" y="175.5">10K</text>
<text x="142.1" y="180.7">R25</text>
<text x="146.9" y="180.7">10K</text>
<text x="171.4" y="180.7">R94</text>
<text x="176.3" y="180.7">10K</text>
</g>
<g font-size="1.5" fill="#004080">
<text x="64.1" y="77" transform="rotate(-90 64.1 77)">HA0</text>
<text x="65.8" y="77" transform="rotate(-90 65.8 77)">HA1</text>
<text x="67.6" y="77" transform="rotate(-90 67.6 77)">HA2</text>
<text x="69.3" y="77" transform="rotate(-90 69.3 77)">HA3</text>
<text x="74.4" y="77" transform="rotate(-90 74.4 77)">HD0</text>
<text x="76.2" y="77" transform="rotate(-90 76.2 77)">HD1</text>
<text x="77.9" y="77" transform="rotate(-90 77.9 77)">HD2</text>
<text x="79.6" y="77" transform="rotate(-90 79.6 77)">HD3</text>
<text x="81.4" y="77" transform="rotate(-90 81.4 77)">HD4</text>
<text x="83.1" y="77" transform="rotate(-90 83.1 77)">HD5</text>
<text x="84.8" y="77" transform="rotate(-90 84.8 77)">HD6</text>
<text x="86.5" y="77" transform="rotate(-90 86.5 77)">HD7</text>
<text x="94.9" y="77.4">DSP_INT0</text>
<text x="95.5" y="75.7">DSP_NMI</text>
<text x="46.9" y="82.5">H_RDY</text>
<text x="94.9" y="80.9">DSP_INT2</text>
<text x="94.9" y="82.5">DSP_INT3</text>
<text x="94.9" y="79.1">DSP_INT1</text>
<text x="198.8" y="81.8" transform="rotate(-90 198.8 81.8)">JTAGEN</text>
<text x="202.3" y="78.8" transform="rotate(-90 202.3 78.8)">TCK</text>
<text x="204" y="79" transform="rotate(-90 204 79)">TMS</text>
<text x="205.7" y="79" transform="rotate(-90 205.7 79)">TDO</text>
<text x="207.4" y="78.2" transform="rotate(-90 207.4 78.2)">TDI</text>
<text x="223" y="79" transform="rotate(-90 223 79)">VCC</text>
<text x="224.7" y="79" transform="rotate(-90 224.7 79)">VCC</text>
<text x="226.4" y="79" transform="rotate(-90 226.4 79)">VCC</text>
<text x="228.2" y="79" transform="rotate(-90 228.2 79)">VCC</text>
<text x="229.9" y="79" transform="rotate(-90 229.9 79)">VCC</text>
<text x="231.6" y="79" transform="rotate(-90 231.6 79)">VCC</text>
<text x="233.3" y="79" transform="rotate(-90 233.3 79)">VCC</text>
<text x="235" y="79" transform="rotate(-90 235 79)">VCC</text>
<text x="236.8" y="79" transform="rotate(-90 236.8 79)">VCC</text>
<text x="238.5" y="79" transform="rotate(-90 238.5 79)">VCC</text>
<text x="46.9" y="87.7">H_RST</text>
<text x="46.9" y="89.5">VCC2_BAD</text>
<text x="97.1" y="84.3">X_INT0</text>
<text x="97.1" y="89.5">X_INT3</text>
<text x="97.1" y="86">X_INT1</text>
<text x="97.1" y="87.7">X_INT2</text>
<text x="188.6" y="89.5">TBC_WR</text>
<text x="188.6" y="87.7">TBC_RD</text>
<text x="46.9" y="91.2">BRD_RST</text>
<text x="46.9" y="93">SW_RST</text>
<text x="46.9" y="94.7">DB_P_RST</text>
<text x="94.5" y="94.7">BOOT_INT</text>
<text x="94.7" y="93">UART_INT</text>
<text x="95.8" y="91.2">X_DBINT</text>
<text x="188.6" y="91.2">TBC_CS</text>
<text x="188.6" y="94.7">PP_WR</text>
<text x="188.6" y="93">PP_RD</text>
<text x="239.7" y="94.7">PIN12</text>
<text x="240.5" y="91.2">PIN3</text>
<text x="240.5" y="93">PIN8</text>
<text x="46.9" y="96.4">DSP_RST</text>
<text x="46.9" y="98.1">DB_RST</text>
<text x="46.9" y="99.8">TBC_RST</text>
<text x="46.9" y="101.6">MAN_RST</text>
<text x="94.7" y="96.4">H_IRQ_PP</text>
<text x="96.9" y="98.1">H_INT0</text>
<text x="188.6" y="99.8">PP_BCLK</text>
<text x="188.6" y="98.1">PP_CS3</text>
<text x="188.6" y="96.4">PP_CS2</text>
<text x="239.7" y="101.6">PIN53</text>
<text x="239.7" y="96.4">PIN24</text>
<text x="239.7" y="99.8">PIN37</text>
<text x="239.7" y="98.1">PIN25</text>
<text x="46.9" y="106.8">USR_SW0</text>
<text x="96.9" y="103.3">DB_IO0</text>
<text x="96.9" y="105">DB_IO1</text>
<text x="96.9" y="106.8">DB_IO2</text>
<text x="188.6" y="105">FC1</text>
<text x="188.6" y="106.8">FC2</text>
<text x="239.7" y="103.3">PIN54</text>
<text x="239.7" y="105">PIN55</text>
<text x="239.7" y="106.8">PIN77</text>
<text x="46.9" y="108.5">USR_SW1</text>
<text x="46.9" y="111.9">USR_LED1</text>
<text x="46.9" y="113.6">USR_LED2</text>
<text x="46.9" y="110.2">USR_SW2</text>
<text x="96.1" y="110.2">DB_DET</text>
<text x="96.9" y="108.5">DB_IO3</text>
<text x="97.9" y="113.6">DB_IS</text>
<text x="188.6" y="111.9">SRAM_CE</text>
<text x="239.7" y="108.5">PIN78</text>
<text x="239.7" y="110.2">PIN79</text>
<text x="239.7" y="111.9">PIN89</text>
<text x="239.7" y="113.6">PIN91</text>
<text x="46.9" y="115.4">USR_LED3</text>
<text x="95.9" y="118.9">DM_PG4</text>
<text x="97.1" y="117.1">DB_DS</text>
<text x="97.2" y="115.4">DB_PS</text>
<text x="188.6" y="118.9">UART_CE</text>
<text x="188.6" y="115.4">FLASH_CE</text>
<text x="238.8" y="115.4">PIN117</text>
<text x="238.8" y="117.1">PIN118</text>
<text x="238.8" y="118.9">PIN137</text>
<text x="46.9" y="125.7">BSP1_SEL</text>
<text x="46.9" y="124">BSP0_SEL</text>
<text x="46.9" y="122.3">DSP_DATA_OE</text>
<text x="46.9" y="120.6">DSP_DATA_DIR</text>
<text x="95.9" y="120.6">DM_PG3</text>
<text x="95.9" y="122.3">DM_PG2</text>
<text x="95.9" y="124">DM_PG1</text>
<text x="95.9" y="125.7">DM_PG0</text>
<text x="188.6" y="120.6">UART_RD</text>
<text x="188.6" y="122.3">UART_WR</text>
<text x="238.8" y="120.6">PIN138</text>
<text x="238.8" y="122.3">PIN152</text>
<text x="46.9" y="130.9">MP_MC</text>
<text x="96.1" y="127.5">DM_SEL</text>
<text x="188.6" y="129.2">DAA_OH</text>
<text x="188.6" y="130.9">DAA_RING</text>
<text x="46.9" y="132.7">DS</text>
<text x="46.9" y="134.4">PS</text>
<text x="46.9" y="136.1">IS</text>
<text x="46.9" y="137.8">IOSTRB</text>
<text x="95.1" y="137.8">DB_ABOE</text>
<text x="95.2" y="134.4">DB_ABCE</text>
<text x="95.3" y="132.7">DATA2XD</text>
<text x="95.4" y="136.1">DB_ABLE</text>
<text x="188.6" y="132.7">DAA_CID</text>
<text x="46.9" y="141.3">R/W</text>
<text x="46.9" y="139.5">MSTRB</text>
<text x="57.1" y="143.2" transform="rotate(-90 57.1 143.2)">DA0</text>
<text x="58.9" y="143.2" transform="rotate(-90 58.9 143.2)">DA1</text>
<text x="60.6" y="143.2" transform="rotate(-90 60.6 143.2)">DA2</text>
<text x="62.3" y="143.2" transform="rotate(-90 62.3 143.2)">DA3</text>
<text x="64.1" y="143.2" transform="rotate(-90 64.1 143.2)">DA12</text>
<text x="65.8" y="143.2" transform="rotate(-90 65.8 143.2)">DA13</text>
<text x="67.6" y="143.2" transform="rotate(-90 67.6 143.2)">DA14</text>
<text x="69.3" y="143.2" transform="rotate(-90 69.3 143.2)">DA15</text>
<text x="71" y="143.2" transform="rotate(-90 71 143.2)">DA19</text>
<text x="74.4" y="143.2" transform="rotate(-90 74.4 143.2)">DD0</text>
<text x="76.2" y="143.2" transform="rotate(-90 76.2 143.2)">DD1</text>
<text x="77.9" y="143.2" transform="rotate(-90 77.9 143.2)">DD2</text>
<text x="79.6" y="143.2" transform="rotate(-90 79.6 143.2)">DD3</text>
<text x="81.4" y="143.2" transform="rotate(-90 81.4 143.2)">DD4</text>
<text x="83.1" y="143.2" transform="rotate(-90 83.1 143.2)">DD5</text>
<text x="84.8" y="143.2" transform="rotate(-90 84.8 143.2)">DD6</text>
<text x="86.5" y="143.2" transform="rotate(-90 86.5 143.2)">DD7</text>
<text x="95.1" y="143">DB_BAOE</text>
<text x="95.2" y="139.5">DB_BACE</text>
<text x="95.4" y="141.3">DB_BALE</text>
<text x="188.6" y="141.3">FLOAT</text>
<text x="212.6" y="143.2" transform="rotate(-90 212.6 143.2)">GND</text>
<text x="214.4" y="143.2" transform="rotate(-90 214.4 143.2)">GND</text>
<text x="216.1" y="143.2" transform="rotate(-90 216.1 143.2)">GND</text>
<text x="217.8" y="143.2" transform="rotate(-90 217.8 143.2)">GND</text>
<text x="219.5" y="143.2" transform="rotate(-90 219.5 143.2)">GND</text>
<text x="221.2" y="143.2" transform="rotate(-90 221.2 143.2)">GND</text>
<text x="223" y="143.2" transform="rotate(-90 223 143.2)">GND</text>
<text x="224.7" y="143.2" transform="rotate(-90 224.7 143.2)">GND</text>
<text x="226.4" y="143.2" transform="rotate(-90 226.4 143.2)">GND</text>
<text x="228.2" y="143.2" transform="rotate(-90 228.2 143.2)">GND</text>
<text x="229.9" y="143.2" transform="rotate(-90 229.9 143.2)">GND</text>
<text x="231.6" y="143.2" transform="rotate(-90 231.6 143.2)">GND</text>
<text x="233.3" y="143.2" transform="rotate(-90 233.3 143.2)">GND</text>
<text x="235" y="143.2" transform="rotate(-90 235 143.2)">GND</text>
<text x="236.8" y="143.2" transform="rotate(-90 236.8 143.2)">GND</text>
<text x="238.5" y="143.2" transform="rotate(-90 238.5 143.2)">GND</text>
</g>
<g font-size="1.2">
<text x="34" y="33">5</text>
<text x="85.8" y="33">4</text>
<text x="137.6" y="33">3</text>
<text x="189.4" y="33">2</text>
<text x="241.2" y="33">1</text>
<text x="6.8" y="55">D</text>
<text x="267.5" y="55">D</text>
<text x="6.8" y="96">C</text>
<text x="267.5" y="96">C</text>
<text x="6.8" y="137.1">B</text>
<text x="267.5" y="137.1">B</text>
<text x="6.8" y="178.1">A</text>
<text x="267.5" y="178.1">A</text>
<text x="34" y="198.8">5</text>
<text x="85.8" y="198.8">4</text>
<text x="137.6" y="198.8">3</text>
<text x="189.4" y="198.8">2</text>
<text x="241.2" y="198.8">1</text>
</g>
</svg>
